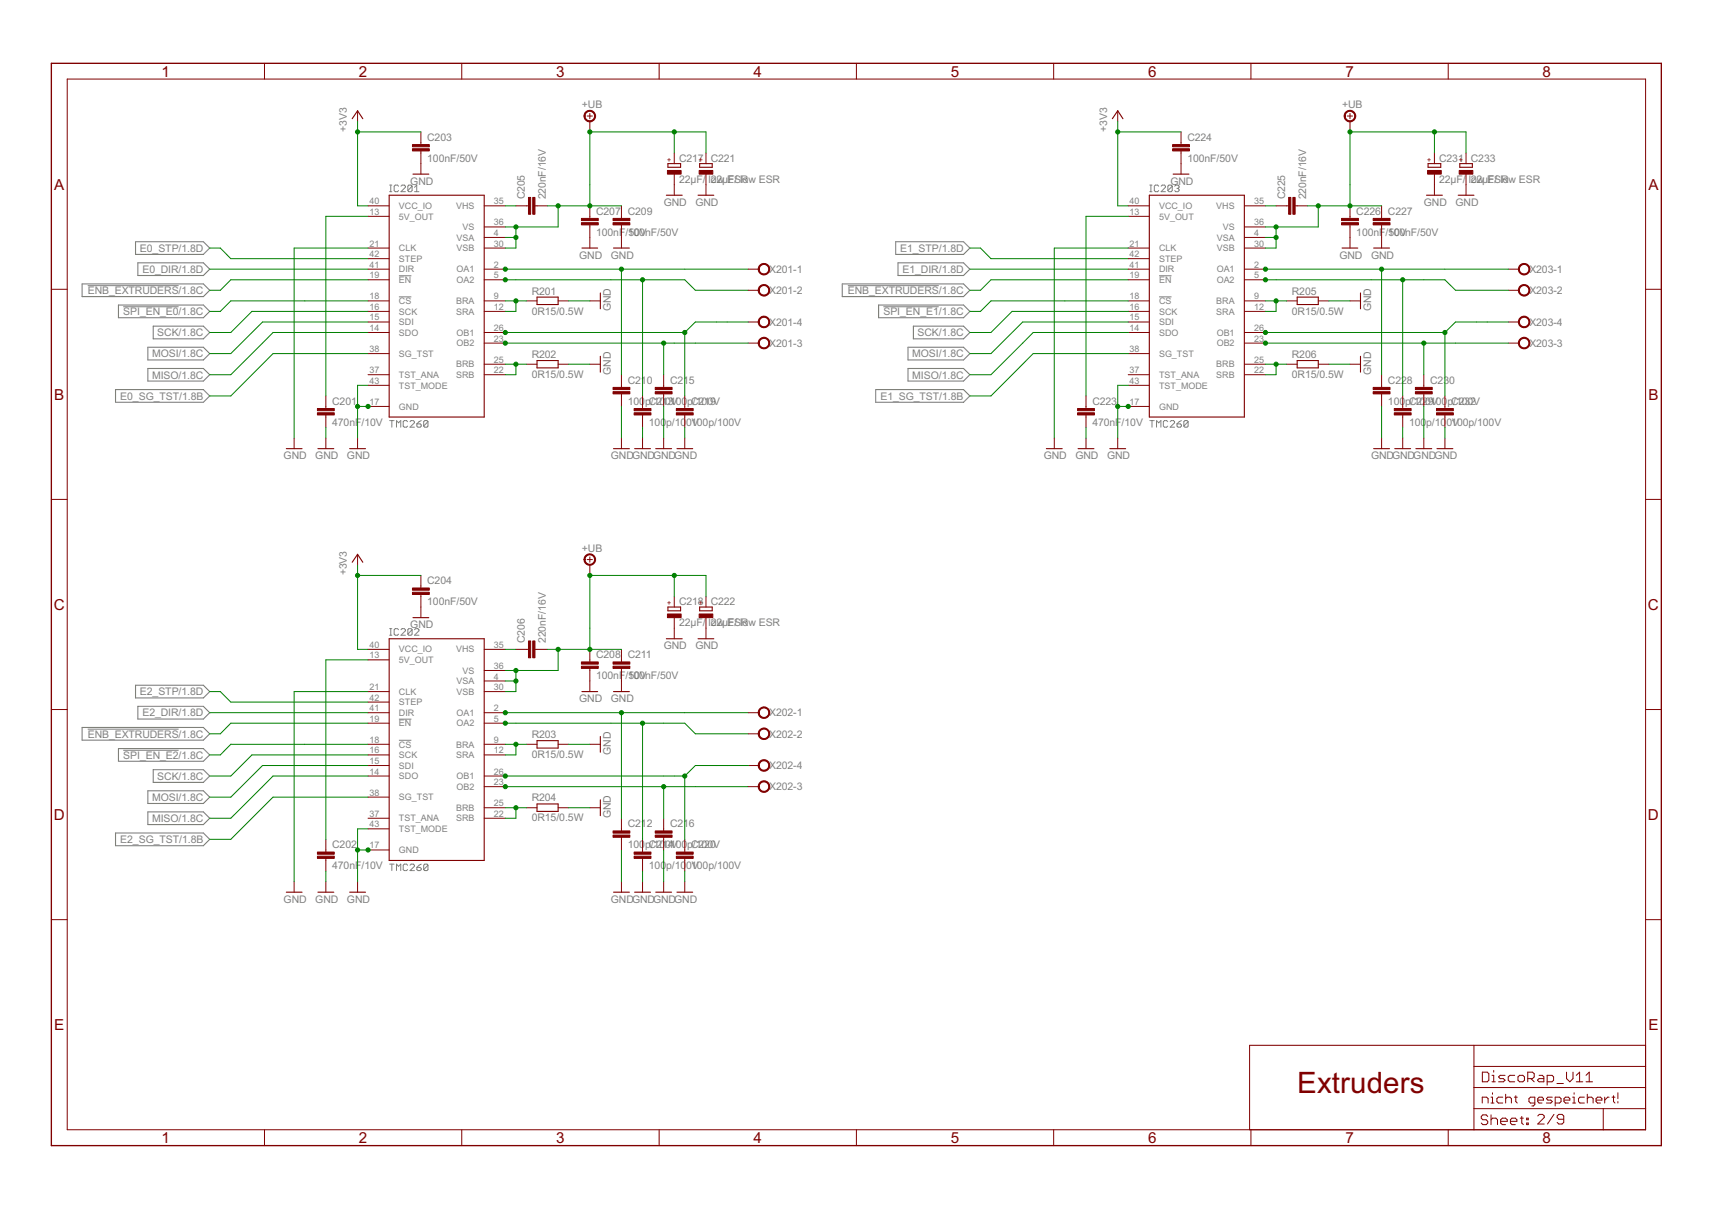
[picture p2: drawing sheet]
<svg xmlns="http://www.w3.org/2000/svg" width="297mm" height="210mm" viewBox="0 0 297 210" stroke-linecap="round" stroke-linejoin="round" font-family="sans-serif">
<g fill="none" stroke="#808080" stroke-width=".17">
<path d="M67.6 33.3h.4M67.6 32.1h.4M67.8 32.1v1.2M69.2 32.3l-.2-.2h-.4l-.2 .2v.8l.2 .2h.4l.2-.2M69.6 32.3l.2-.2h.3l.2 .2v.2l-.7 .8h.7M71.5 32.3v.8l-.2 .2h-.4l-.1-.2M71.5 32.3l-.2-.2h-.4l-.1 .2v.8M71.5 32.3l-.7 .8M71.9 32.5l.4-.4v1.2M71.9 33.3h.8M199.5 33.3h.4M199.5 32.1h.4"/>
<path d="M199.7 32.1v1.2M201 32.3l-.1-.2h-.4l-.2 .2v.8l.2 .2h.4l.1-.2M201.5 32.3l.2-.2h.3l.2 .2v.2l-.7 .8h.7M203.4 32.3v.8l-.2 .2h-.4l-.2-.2M203.4 32.3l-.2-.2h-.4l-.2 .2v.8M203.4 32.3l-.8 .8M203.8 32.3l.2-.2h.4l.2 .2-.2 .4M204.2 32.7h.2M204.4 32.7l.2 .2-.2 .4h-.4l-.2-.2M15.2 49.6h15.8M21.4 53.2h9.6M69.2 51.5h2.2"/>
<path d="M69.2 47.8h2.2M147.1 49.6h15.8M153.3 53.2h9.6M201.1 51.5h2.2M201.1 47.8h2.2M67.6 73h.8M68 73v1.1M68.8 74.1v-1.1l.4 .3 .3-.3v1.1M70.7 73.2l-.2-.2h-.4l-.1 .2v.7l.1 .2h.4l.2-.2M71.1 73.2l.2-.2h.4l.2 .2v.1l-.8 .8h.8M72.3 73.5h.6l.2 .4-.2 .2h-.4l-.2-.2zM73.1 73l-.8 .5"/>
<path d="M74.3 73.2l-.2-.2h-.4l-.2 .2v.7M74.3 73.2v.7l-.2 .2h-.4l-.2-.2M74.3 73.2l-.8 .7M199.5 73h.8M199.9 73v1.1M200.7 74.1v-1.1l.3 .3 .4-.3v1.1M202.6 73.2l-.2-.2h-.4l-.2 .2v.7l.2 .2h.4l.2-.2M203 73.2l.2-.2h.4l.2 .2v.1l-.8 .8h.8M204.2 73.5h.6l.2 .4-.2 .2h-.4l-.2-.2zM205 73l-.8 .5M206.1 73.2l-.1-.2h-.4l-.2 .2v.7M206.1 73.2v.7l-.1 .2h-.4l-.2-.2"/>
<path d="M206.1 73.2l-.7 .7M67.6 110.2h.4M67.6 109.1h.4M67.8 109.1v1.1M69.2 109.2l-.2-.1h-.4l-.2 .1v.8l.2 .2h.4l.2-.2M69.6 109.2l.2-.1h.3l.2 .1v.2l-.7 .8h.7M71.5 109.2l-.2-.1h-.4l-.1 .1v.8M71.5 109.2v.8l-.2 .2h-.4l-.1-.2M71.5 109.2l-.7 .8M71.9 109.2l.2-.1h.4l.2 .1v.2l-.8 .8h.8M15.2 126.5h15.8M21.4 130.2h9.6"/>
<path d="M69.2 128.4h2.2M69.2 124.8h2.2M67.6 149.9h.8M68 149.9v1.1M68.8 151v-1.1l.4 .4 .3-.4v1.1M70.7 150.1l-.2-.2h-.4l-.1 .2v.8l.1 .1h.4l.2-.1M71.1 150.1l.2-.2h.4l.2 .2v.2l-.8 .7h.8M72.3 150.5h.6l.2 .4-.2 .1h-.4l-.2-.1zM73.1 149.9l-.8 .6M74.3 150.1l-.2-.2h-.4l-.2 .2v.8M74.3 150.1v.8l-.2 .1h-.4l-.2-.1M74.3 150.1l-.8 .8"/>
</g>
<g fill="none" stroke="#808080" stroke-width=".19">
<path d="M14.2 49.3h21.1l1.1 1.1-1.1 1.1h-21.1zM20.6 52.9h14.7l1.1 1.1-1.1 1.1h-14.7zM23.5 41.9h11.8l1.1 1.1-1.1 1.1h-11.8zM23.9 45.6h11.4l1.1 1.1-1.1 1.1h-11.4zM26.6 56.6h8.7l1.1 1.1-1.1 1.1h-8.7zM146.1 49.3h21.1l1.1 1.1-1.1 1.1h-21.1zM152.4 52.9h14.8l1.1 1.1-1.1 1.1h-14.8zM155.4 41.9h11.8l1.1 1.1-1.1 1.1h-11.8zM155.8 45.6h11.4l1.1 1.1-1.1 1.1h-11.4zM158.5 56.6h8.7l1.1 1.1-1.1 1.1h-8.7zM20 67.6h15.3l1.1 1.1-1.1 1.1h-15.3zM25.7 60.2h9.6l1.1 1.1-1.1 1.1h-9.6z"/>
<path d="M25.7 63.9h9.6l1.1 1.1-1.1 1.1h-9.6zM151.9 67.6h15.3l1.1 1.1-1.1 1.1h-15.3zM157.5 60.2h9.7l1.1 1.1-1.1 1.1h-9.7zM157.5 63.9h9.7l1.1 1.1-1.1 1.1h-9.7zM23.5 118.9h11.8l1.1 1.1-1.1 1.1h-11.8zM14.2 126.2h21.1l1.1 1.1-1.1 1.1h-21.1zM20.6 129.9h14.7l1.1 1.1-1.1 1.1h-14.7zM23.9 122.5h11.4l1.1 1.1-1.1 1.1h-11.4zM25.7 137.2h9.6l1.1 1.1-1.1 1.1h-9.6zM26.6 133.5h8.7l1.1 1.1-1.1 1.1h-8.7zM20 144.5h15.3l1.1 1.1-1.1 1.1h-15.3zM25.7 140.8h9.6l1.1 1.1-1.1 1.1h-9.6z"/>
</g>
<g fill="none" stroke="#800000" stroke-width=".17">
<path d="M11.7 13.7h273.8v182.3h-273.8zM45.9 11v2.7M62 19.2v1.9M80.1 11v2.7M102.3 19.7v.9M114.4 11v2.7M148.6 11v2.7M182.8 11v2.7M193.9 19.2v1.9M217 11v2.7M234.2 19.7v.9M251.3 11v2.7"/>
<path d="M63.9 35.7h3.6M63.9 37.5h3.6M73 22.9v2.2M73 26.2v4M84 35.7h3.7M84 39.4h3.7M89.5 35.7h2.2M92.8 35.7h2.2M101.9 20.1h.9M102.3 21.1v1.8M102.3 35.7v2.2M102.3 39v4"/>
<path d="M107.8 35.7v2.2M107.8 39v4M117 26.5v1.9M117 30.2v3.7M122.5 26.5v1.9M122.5 30.2v3.7M195.7 35.7h3.7M195.7 37.5h3.7M204.9 22.9v2.2M204.9 26.2v4M215.9 35.7h3.7M215.9 39.4h3.7"/>
<path d="M221.4 35.7h2.2M224.7 35.7h2.2M233.8 20.1h.9M234.2 21.1v1.8M234.2 35.7v2.2M234.2 39v4M239.7 35.7v2.2M239.7 39v4M248.9 26.5v1.9M248.9 30.2v3.7M254.4 26.5v1.9M254.4 30.2v3.7"/>
<path d="M8.9 50.2h2.8M63.9 44.9h3.6M63.9 46.7h3.6M63.9 52.2h3.6M63.9 54h3.6M63.9 55.9h3.6M63.9 57.7h3.6M63.9 48.5h3.6M63.9 43h3.6M84 46.7h3.7M84 52.2h3.7M84 54h3.7"/>
<path d="M84 57.7h3.7M84 48.5h3.7M84 59.5h3.7M84 41.2h3.7M84 43h3.7M91.3 52.2h1.9M96.8 52.2h1.9M102.3 52.2h1.9M129.8 46.7h1.8M129.8 55.9h1.8M129.8 59.5h1.8M129.8 50.4h1.8"/>
<path d="M195.7 44.9h3.7M195.7 46.7h3.7M195.7 52.2h3.7M195.7 54h3.7M195.7 55.9h3.7M195.7 57.7h3.7M195.7 48.5h3.7M195.7 43h3.7M215.9 46.7h3.7M215.9 52.2h3.7M215.9 54h3.7M215.9 57.7h3.7"/>
<path d="M215.9 48.5h3.7M215.9 59.5h3.7M215.9 41.2h3.7M215.9 43h3.7M223.2 52.2h1.9M228.7 52.2h1.8M234.2 52.2h1.9M261.7 46.7h1.8M261.7 55.9h1.8M261.7 59.5h1.8M261.7 50.4h1.8M285.5 50.2h2.7"/>
<path d="M51 76v1.8M56.5 68.7v2.2M56.5 72v2.2M56.5 76v1.8M62 76v1.8M63.9 61.3h3.6M63.9 65h3.6M63.9 66.8h3.6M63.9 70.5h3.6M84 63.2h3.7M84 65h3.7M91.3 63.2h1.9"/>
<path d="M96.8 63.2h1.9M102.3 63.2h1.9M107.8 65v2.2M107.8 68.3v2.2M107.8 76v1.8M111.5 68.7v2.2M111.5 72v2.2M111.5 76v1.8M115.1 65v2.2M115.1 68.3v2.2M115.1 76v1.8M118.8 68.7v2.2"/>
<path d="M118.8 72v2.2M118.8 76v1.8M182.9 76v1.8M188.4 68.7v2.2M188.4 72v2.2M188.4 76v1.8M193.9 76v1.8M195.7 61.3h3.7M195.7 65h3.7M195.7 66.8h3.7M195.7 70.5h3.7M215.9 63.2h3.7"/>
<path d="M215.9 65h3.7M223.2 63.2h1.9M228.7 63.2h1.8M234.2 63.2h1.9M239.7 65v2.2M239.7 68.3v2.2M239.7 76v1.8M243.4 68.7v2.2M243.4 72v2.2M243.4 76v1.8M247 65v2.2M247 68.3v2.2"/>
<path d="M247 76v1.8M250.7 68.7v2.2M250.7 72v2.2M250.7 76v1.8M8.9 86.6h2.8M62 96.2v1.8M73 99.8v2.2M101.9 97.1h.9M102.3 96.6v.9M102.3 98v1.8M285.5 86.6h2.7M63.9 112.6h3.6"/>
<path d="M63.9 120h3.6M63.9 114.5h3.6M73 103.1v4M84 112.6h3.7M84 116.3h3.7M84 118.1h3.7M84 120h3.7M89.5 112.6h2.2M92.8 112.6h2.2M102.3 112.6v2.2M102.3 115.9v4.1M107.8 112.6v2.2"/>
<path d="M107.8 115.9v4.1M117 103.5v1.8M117 107.1v3.7M122.5 103.5v1.8M122.5 107.1v3.7M8.9 123.1h2.8M63.9 121.8h3.6M63.9 123.6h3.6M63.9 129.1h3.6M63.9 131h3.6M63.9 132.8h3.6M63.9 134.6h3.6"/>
<path d="M63.9 138.3h3.6M63.9 125.5h3.6M84 123.6h3.7M84 129.1h3.7M84 131h3.7M84 134.6h3.7M84 125.5h3.7M84 136.5h3.7M91.3 129.1h1.9M96.8 129.1h1.9M102.3 129.1h1.9M129.8 123.6h1.8"/>
<path d="M129.8 132.8h1.8M129.8 136.5h1.8M129.8 127.3h1.8M285.5 123.1h2.7M8.9 159.5h2.8M51 152.9v1.9M56.5 145.6v2.2M56.5 148.9v2.2M56.5 152.9v1.9M62 152.9v1.9M63.9 141.9h3.6M63.9 143.8h3.6"/>
<path d="M63.9 147.4h3.6M84 140.1h3.7M84 141.9h3.7M91.3 140.1h1.9M96.8 140.1h1.9M102.3 140.1h1.9M107.8 141.9v2.2M107.8 145.2v2.2M107.8 152.9v1.9M111.5 145.6v2.2M111.5 148.9v2.2M111.5 152.9v1.9"/>
<path d="M115.1 141.9v2.2M115.1 145.2v2.2M115.1 152.9v1.9M118.8 145.6v2.2M118.8 148.9v2.2M118.8 152.9v1.9M285.5 159.5h2.7M45.9 196v2.7M80.1 196v2.7M114.4 196v2.7M148.6 196v2.7M182.8 196v2.7"/>
<path d="M217 196v2.7M251.3 196v2.7M255.7 192.3h29.8M255.7 181.3v14.7M255.7 188.7h29.8M255.7 185h29.8M257.2 191.3v-1h.7l.3 .3v.7M257.2 186h.8l.3 .3v1.1l-.3 .3h-.8zM258.1 193.7l-.2-.3h-.6l-.3 .3v.3l.3 .2h.6l.2 .3v.3l-.2 .3h-.6l-.3-.3M258.7 190.3h.3v1M258.7 191.3h.5M258.7 194.2l.3-.2h.5l.3 .2v.9"/>
<path d="M258.7 193.4v1.7M258.9 187.7h.5M258.9 186.5h.3v1.2M259 189.6v.2M259.2 185.7v.3M260.4 194.5h1.1v-.3l-.3-.2h-.5l-.3 .2v.6l.3 .3h.5M260.7 190.3h-.7l-.3 .3v.5l.3 .2h.7M261.1 186.5h-.8l-.3 .3 .3 .3h.5l.3 .3-.3 .3h-.8M261.2 190.6l.3-.3h.5l.2 .3v.7M261.2 189.8v1.5M262.1 194.5h1.1v-.3l-.3-.2h-.6l-.2 .2v.6l.2 .3h.6M262.7 190.3h.5"/>
<path d="M262.8 186.5h-.8l-.3 .3v.6l.3 .3h.8M263 190.1v1l.2 .2M263.4 186.8l.3-.3h.5l.3 .3v.6l-.3 .3h-.5l-.3-.3zM263.8 194h.5M264 193.7v1.1l.3 .3M264.9 194h.3v.2h-.3zM264.9 194.8h.3v.3h-.3zM265.1 187.1h.8l.3-.3v-.5l-.3-.3h-.8v1.7M265.6 187.1l.6 .6M266.3 191.3h-.8l-.2-.2v-.5l.2-.3h.8v1.3l-.3 .3h-.2M266.8 190.8h1v-.2l-.3-.3h-.5l-.2 .3v.5l.2 .2h.5M266.8 193.6l.3-.3h.6l.2 .3v.3l-1.1 1.1h1.1"/>
<path d="M267 186.5h.6l.3 .3v.9h-.9l-.3-.3 .3-.3h.9M268.4 187.7h.9l.3-.3v-.6l-.3-.3h-.9v1.7M269.3 190.3h-.7l-.3 .3 .3 .2h.5l.2 .3-.2 .2h-.8M269.6 193.3l-1.1 1.7M269.8 191.3h.8l.2-.2v-.5l-.2-.3h-.8v1.6M270.1 188h1.2M271.3 194.2h-.8l-.3-.3v-.3l.3-.3h.5l.3 .3v1.1l-.3 .3h-.5l-.3-.3M271.4 190.8h1v-.2l-.3-.3h-.5l-.2 .3v.5l.2 .2h.5M271.8 186v1.1l.6 .6 .5-.6v-1.1M272.9 190.3h.2v1M272.9 191.3h.5M273.1 189.6v.2"/>
<path d="M273.5 187.7h1.1M273.5 186.5l.6-.5v1.7M274.9 190.3h-.8l-.2 .3v.5l.2 .2h.8M275.2 187.7h1.1M275.2 186.5l.5-.5v1.7M275.4 190.6l.3-.3h.5l.2 .3v.7M275.4 189.8v1.5M276.9 190.8h1v-.2l-.2-.3h-.5l-.3 .3v.5l.3 .2h.5M278.2 192.3v3.7M278.4 190.3v1M279.2 190.3h-.3l-.5 .5M279.7 190.3h.5"/>
<path d="M280 190.1v1l.2 .2M280.7 189.6v1M280.7 191.1v.2M285.5 181.3h-68.7v14.7"/>
</g>
<g fill="none" stroke="#800000" stroke-width=".19">
<path d="M61.1 20.6l.9-1.4 .9 1.4M67.5 33.9h16.5v38.4h-16.5zM71.6 30.2h2.8M115.6 33.9h2.8M115.9 28.4h2.2v.6h-2.2zM121.1 33.9h2.7M121.4 28.4h2.2v.6h-2.2zM193 20.6l.9-1.4 .9 1.4M199.4 33.9h16.5v38.4h-16.5zM203.5 30.2h2.8M247.5 33.9h2.8M247.8 28.4h2.2v.6h-2.2z"/>
<path d="M253 33.9h2.7M253.3 28.4h2.2v.6h-2.2zM93.2 51.5h3.6v1.3h-3.6zM101 43h2.7M104.2 50.8v2.8M106.4 43h2.8M225.1 51.5h3.6v1.3h-3.6zM232.9 43h2.7M236.1 50.8v2.8M238.3 43h2.8M49.7 77.8h2.7M55.2 77.8h2.7"/>
<path d="M60.7 77.8h2.7M93.2 62.5h3.6v1.3h-3.6zM104.2 61.8v2.8M106.4 77.8h2.8M110.1 77.8h2.8M113.8 77.8h2.7M117.5 77.8h2.7M181.5 77.8h2.8M187 77.8h2.8M192.6 77.8h2.7M225.1 62.5h3.6v1.3h-3.6zM236.1 61.8v2.8"/>
<path d="M238.3 77.8h2.8M242 77.8h2.8M245.7 77.8h2.7M249.3 77.8h2.8M61.1 97.5l.9-1.3 .9 1.3M67.5 110.8h16.5v38.5h-16.5zM71.6 107.1h2.8M101 120h2.7M106.4 120h2.8M115.6 110.8h2.8M115.9 105.3h2.2v.7h-2.2zM121.1 110.8h2.7"/>
<path d="M121.4 105.3h2.2v.7h-2.2zM93.2 128.5h3.6v1.3h-3.6zM93.2 139.5h3.6v1.3h-3.6zM104.2 127.8v2.7M104.2 138.7v2.8M49.7 154.8h2.7M55.2 154.8h2.7M60.7 154.8h2.7M106.4 154.8h2.8M110.1 154.8h2.8M113.8 154.8h2.7M117.5 154.8h2.7"/>
</g>
<path d="M8.9 11h279.3v187.7h-279.3z" fill="none" stroke="#800000" stroke-width=".23"/>
<g fill="#800000" stroke="#800000" stroke-width=".17">
<path d="M101.5 19.6a1.01 1.01 0 0 1 1.6-.1 1.01 1.01 0 0 1-.4 1.6 1.01 1.01 0 0 1-1.4-1h.2a.83 .83 0 0 1 1.2-.6 .83 .83 0 0 1 .1 1.3 .83 .83 0 0 1-1.3-.4v-.3h-.2z" fill-rule="evenodd"/>
<path d="M131.7 46.1a1.01 1.01 0 0 1 1.7 0 1.01 1.01 0 0 1-.5 1.5 1.01 1.01 0 0 1-1.3-.9h.1a.83 .83 0 0 1 1.3-.7 .83 .83 0 0 1 .1 1.4 .83 .83 0 0 1-1.3-.5l-.1-.2h-.1z" fill-rule="evenodd"/>
<path d="M131.9 49.6a1 1 0 0 1 1.6 .3 1 1 0 0 1-.7 1.4 1 1 0 0 1-1.2-.9h.1a.83 .83 0 0 1 1.3-.7 .83 .83 0 0 1 .1 1.4 .83 .83 0 0 1-1.3-.5l-.1-.2h-.1v-.3z" fill-rule="evenodd"/>
<path d="M131.7 58.9a1.01 1.01 0 0 1 1.7 0 1.01 1.01 0 0 1-.5 1.6 1.01 1.01 0 0 1-1.3-1h.1a.82 .82 0 0 1 1.2-.7 .82 .82 0 0 1 .2 1.4 .82 .82 0 0 1-1.3-.4l-.1-.3h-.1z" fill-rule="evenodd"/>
<path d="M131.7 55.3a1.01 1.01 0 0 1 1.7-.1 1.01 1.01 0 0 1-.5 1.6 1.01 1.01 0 0 1-1.3-.9h.1a.82 .82 0 0 1 1.2-.7 .82 .82 0 0 1 .2 1.4 .82 .82 0 0 1-1.3-.5l-.1-.2h-.1z" fill-rule="evenodd"/>
<path d="M233.4 19.6a1.01 1.01 0 0 1 1.6-.1 1.01 1.01 0 0 1-.4 1.6 1.01 1.01 0 0 1-1.4-1h.2a.83 .83 0 0 1 1.2-.6 .83 .83 0 0 1 .1 1.3 .83 .83 0 0 1-1.3-.4v-.3h-.2z" fill-rule="evenodd"/>
<path d="M263.6 46.1a1.01 1.01 0 0 1 1.7 0 1.01 1.01 0 0 1-.5 1.5 1.01 1.01 0 0 1-1.4-.9h.2a.83 .83 0 0 1 1.2-.8 .83 .83 0 0 1 .2 1.4 .83 .83 0 0 1-1.3-.4l-.1-.2h-.2z" fill-rule="evenodd"/>
<path d="M263.6 49.8a1.01 1.01 0 0 1 1.7-.1 1.01 1.01 0 0 1-.5 1.6 1.01 1.01 0 0 1-1.4-.9h.2a.83 .83 0 0 1 1.2-.8 .83 .83 0 0 1 .2 1.4 .83 .83 0 0 1-1.3-.4l-.1-.2h-.2z" fill-rule="evenodd"/>
<path d="M263.6 58.9a1.01 1.01 0 0 1 1.7 0 1.01 1.01 0 0 1-.5 1.6 1.01 1.01 0 0 1-1.4-1h.2a.83 .83 0 0 1 1.2-.8 .83 .83 0 0 1 .2 1.4 .83 .83 0 0 1-1.3-.3l-.1-.3h-.2z" fill-rule="evenodd"/>
<path d="M263.6 55.3a1.01 1.01 0 0 1 1.7-.1 1.01 1.01 0 0 1-.5 1.6 1.01 1.01 0 0 1-1.4-.9h.2a.83 .83 0 0 1 1.2-.8 .83 .83 0 0 1 .2 1.3 .83 .83 0 0 1-1.3-.3l-.1-.2h-.2z" fill-rule="evenodd"/>
<path d="M101.5 96.5a1.01 1.01 0 0 1 1.6-.1 1.01 1.01 0 0 1-.4 1.6 1.01 1.01 0 0 1-1.4-.9h.2a.82 .82 0 0 1 1.2-.7 .82 .82 0 0 1 .1 1.4 .82 .82 0 0 1-1.3-.5v-.2h-.2z" fill-rule="evenodd"/>
<path d="M131.9 122.9a1 1 0 0 1 1.6 .3 1 1 0 0 1-.7 1.4 1 1 0 0 1-1.2-1h.1a.82 .82 0 0 1 1.2-.7 .82 .82 0 0 1 .2 1.4 .82 .82 0 0 1-1.3-.4l-.1-.3h-.1v-.3z" fill-rule="evenodd"/>
<path d="M131.7 126.7a1.01 1.01 0 0 1 1.7 0 1.01 1.01 0 0 1-.5 1.5 1.01 1.01 0 0 1-1.3-.9h.1a.82 .82 0 0 1 1.2-.7 .82 .82 0 0 1 .2 1.4 .82 .82 0 0 1-1.3-.5l-.1-.2h-.1z" fill-rule="evenodd"/>
<path d="M131.9 135.7a1 1 0 0 1 1.6 .3 1 1 0 0 1-.7 1.4 1 1 0 0 1-1.2-.9h.1a.82 .82 0 0 1 1.2-.7 .82 .82 0 0 1 .2 1.4 .82 .82 0 0 1-1.3-.5l-.1-.2h-.1v-.3z" fill-rule="evenodd"/>
<path d="M131.9 132a1 1 0 0 1 1.6 .3 1 1 0 0 1-.7 1.5 1 1 0 0 1-1.2-1h.1a.82 .82 0 0 1 1.2-.7 .82 .82 0 0 1 .2 1.4 .82 .82 0 0 1-1.3-.5l-.1-.2h-.1v-.3z" fill-rule="evenodd"/>
</g>
<g fill="#800000" stroke="#800000" stroke-width=".17">
<path d="M106.4 67.9h2.9v.4h-2.9z"/>
<path d="M106.4 67.2h2.9v.4h-2.9z"/>
<path d="M110 71.6h2.9v.4h-2.9z"/>
<path d="M110 70.9h2.9v.3h-2.9z"/>
<path d="M113.7 67.9h2.9v.4h-2.9z"/>
<path d="M113.7 67.2h2.9v.4h-2.9z"/>
<path d="M117.3 71.6h3v.4h-3z"/>
<path d="M117.3 70.9h3v.3h-3z"/>
<path d="M71.6 25.8h2.9v.4h-2.9z"/>
<path d="M71.6 25.1h2.9v.4h-2.9z"/>
<path d="M100.9 38.6h2.9v.4h-2.9z"/>
<path d="M100.9 37.9h2.9v.4h-2.9z"/>
<path d="M92.4 34.2h.4v3h-.4z"/>
<path d="M91.7 34.2h.4v3h-.4z"/>
<path d="M55.1 71.6h2.9v.4h-2.9z"/>
<path d="M55.1 70.9h2.9v.3h-2.9z"/>
<path d="M106.4 38.6h2.9v.4h-2.9z"/>
<path d="M106.4 37.9h2.9v.4h-2.9z"/>
<path d="M115.8 29.6h2.4v.6h-2.4z"/>
<path d="M121.3 29.6h2.4v.6h-2.4z"/>
<path d="M238.3 67.9h2.9v.4h-2.9z"/>
<path d="M238.3 67.2h2.9v.4h-2.9z"/>
<path d="M241.9 71.6h2.9v.4h-2.9z"/>
<path d="M241.9 70.9h2.9v.3h-2.9z"/>
<path d="M245.6 67.9h2.9v.4h-2.9z"/>
<path d="M245.6 67.2h2.9v.4h-2.9z"/>
<path d="M249.2 71.6h3v.4h-3z"/>
<path d="M249.2 70.9h3v.3h-3z"/>
<path d="M203.5 25.8h2.9v.4h-2.9z"/>
<path d="M203.5 25.1h2.9v.4h-2.9z"/>
<path d="M232.8 38.6h2.9v.4h-2.9z"/>
<path d="M232.8 37.9h2.9v.4h-2.9z"/>
<path d="M224.3 34.2h.4v3h-.4z"/>
<path d="M223.6 34.2h.4v3h-.4z"/>
<path d="M187 71.6h2.9v.4h-2.9z"/>
<path d="M187 70.9h2.9v.3h-2.9z"/>
<path d="M238.3 38.6h2.9v.4h-2.9z"/>
<path d="M238.3 37.9h2.9v.4h-2.9z"/>
<path d="M247.7 29.6h2.4v.6h-2.4z"/>
<path d="M253.2 29.6h2.3v.6h-2.3z"/>
<path d="M106.4 144.9h2.9v.3h-2.9z"/>
<path d="M106.4 144.1h2.9v.4h-2.9z"/>
<path d="M110 148.5h2.9v.4h-2.9z"/>
<path d="M110 147.8h2.9v.4h-2.9z"/>
<path d="M113.7 144.9h2.9v.3h-2.9z"/>
<path d="M113.7 144.1h2.9v.4h-2.9z"/>
<path d="M117.3 148.5h3v.4h-3z"/>
<path d="M117.3 147.8h3v.4h-3z"/>
<path d="M71.6 102.7h2.9v.4h-2.9z"/>
<path d="M71.6 102h2.9v.4h-2.9z"/>
<path d="M100.9 115.6h2.9v.4h-2.9z"/>
<path d="M100.9 114.8h2.9v.4h-2.9z"/>
<path d="M92.4 111.2h.4v2.9h-.4z"/>
<path d="M91.7 111.2h.4v2.9h-.4z"/>
<path d="M55.1 148.5h2.9v.4h-2.9z"/>
<path d="M55.1 147.8h2.9v.4h-2.9z"/>
<path d="M106.4 115.6h2.9v.4h-2.9z"/>
<path d="M106.4 114.8h2.9v.4h-2.9z"/>
<path d="M115.8 106.5h2.4v.6h-2.4z"/>
<path d="M121.3 106.5h2.4v.6h-2.4z"/>
</g>
<g fill="none" stroke="#008000" stroke-width=".17">
<path d="M62 21.1v14.6h1.9M62 22.9h11M63.9 37.5h-7.4v31.2M87.7 35.7h1.8M89.5 39.4v3.6h-1.8M95 35.7h12.8M96.8 35.7v3.7h-9.1M117 22.9v3.6M122.5 26.5v-3.6h-20.2v12.8M193.9 21.1v14.6h1.8M193.9 22.9h11M195.7 37.5h-7.3v31.2"/>
<path d="M219.6 35.7h1.8M221.4 39.4v3.6h-1.8M226.9 35.7h12.8M228.7 35.7v3.7h-9.1M248.9 22.9v3.6M254.4 26.5v-3.6h-20.2v12.8M36.4 43h1.8l1.8 1.9h23.9M36.4 46.7h27.5M63.9 43h-12.9v33M63.9 52.2h-23.9l-1.8 1.8h-1.8M63.9 48.5h-23.9l-1.8 1.9h-1.8M63.9 54h-20.2l-3.7 3.7h-3.6"/>
<path d="M63.9 57.7h-16.5l-7.4 7.3h-3.6M63.9 55.9h-18.3l-5.6 5.4h-3.6M87.7 41.2h1.8M87.7 52.2h3.6M87.7 48.5h31.1l1.8 1.9h9.2M87.7 46.7h42.1M87.7 57.7h31.1M87.7 59.5h42.1M89.5 52.2v1.8h-1.8M98.7 52.2h3.6M107.8 46.7v18.3M111.5 48.5v20.2"/>
<path d="M115.1 59.5v5.5M118.8 57.7v11M129.8 55.9h-9.2l-1.8 1.8M168.3 43h1.8l1.8 1.9h23.8M168.3 46.7h27.4M195.7 43h-12.8v33M195.7 52.2h-23.8l-1.8 1.8h-1.8M195.7 48.5h-23.8l-1.8 1.9h-1.8M195.7 54h-20.1l-3.7 3.7h-3.6M195.7 57.7h-16.4l-7.4 7.3h-3.6M195.7 55.9h-18.3l-5.5 5.4h-3.6M219.6 41.2h1.8"/>
<path d="M219.6 52.2h3.6M219.6 48.5h31.1l1.8 1.9h9.2M219.6 46.7h42.1M219.6 57.7h31.1M219.6 59.5h42.1M221.4 52.2v1.8h-1.8M230.5 52.2h3.7M239.7 46.7v18.3M243.4 48.5v20.2M247 59.5v5.5M250.7 57.7v11M261.7 55.9h-9.2l-1.8 1.8"/>
<path d="M56.5 74.2v1.8M62 70.5h1.9M63.9 66.8h-1.9v9.2M63.9 61.3h-16.5l-7.4 7.4h-3.6M87.7 63.2h3.6M89.5 63.2v1.8h-1.8M98.7 63.2h3.6M107.8 70.5v5.5M111.5 74.2v1.8M115.1 70.5v5.5M118.8 74.2v1.8M188.4 74.2v1.8"/>
<path d="M193.9 70.5h1.8M195.7 66.8h-1.8v9.2M195.7 61.3h-16.4l-7.4 7.4h-3.6M219.6 63.2h3.6M221.4 63.2v1.8h-1.8M230.5 63.2h3.7M239.7 70.5v5.5M243.4 74.2v1.8M247 70.5v5.5M250.7 74.2v1.8M62 98v14.6h1.9M62 99.8h11"/>
<path d="M117 99.8v3.7M36.4 120h1.8l1.8 1.8h23.9M63.9 120h-12.9v32.9M63.9 114.5h-7.4v31.1M87.7 112.6h1.8M87.7 118.1h1.8M89.5 116.3v3.7h-1.8M95 112.6h12.8M96.8 112.6v3.7h-9.1M122.5 103.5v-3.7h-20.2v12.8M36.4 123.6h27.5M63.9 129.1h-23.9l-1.8 1.9h-1.8"/>
<path d="M63.9 125.5h-23.9l-1.8 1.8h-1.8M63.9 131h-20.2l-3.7 3.6h-3.6M63.9 134.6h-16.5l-7.4 7.3h-3.6M63.9 132.8h-18.3l-5.6 5.5h-3.6M63.9 138.3h-16.5l-7.4 7.3h-3.6M87.7 129.1h3.6M87.7 125.5h31.1l1.8 1.8h9.2M87.7 134.6h31.1M87.7 123.6h42.1M87.7 136.5h42.1M89.5 129.1v1.9h-1.8M98.7 129.1h3.6"/>
<path d="M107.8 123.6v18.3M111.5 125.5v20.1M115.1 136.5v5.4M118.8 134.6v11M129.8 132.8h-9.2l-1.8 1.8M56.5 151.1v1.8M62 147.4h1.9M63.9 143.8h-1.9v9.1M87.7 140.1h3.6M89.5 140.1v1.8h-1.8M98.7 140.1h3.6M107.8 147.4v5.5"/>
<path d="M111.5 151.1v1.8M115.1 147.4v5.5M118.8 151.1v1.8"/>
</g>
<g fill="#008000" stroke="#008000" stroke-width=".17">
<circle cx="62" cy="22.9" r=".36"/>
<circle cx="193.9" cy="22.9" r=".36"/>
<circle cx="62" cy="99.8" r=".36"/>
<circle cx="89.5" cy="41.2" r=".36"/>
<circle cx="89.5" cy="39.4" r=".36"/>
<circle cx="96.8" cy="35.7" r=".36"/>
<circle cx="102.3" cy="35.7" r=".36"/>
<circle cx="102.3" cy="22.9" r=".36"/>
<circle cx="117" cy="22.9" r=".36"/>
<circle cx="221.4" cy="41.2" r=".36"/>
<circle cx="221.4" cy="39.4" r=".36"/>
<circle cx="228.7" cy="35.7" r=".36"/>
<circle cx="234.2" cy="35.7" r=".36"/>
<circle cx="234.2" cy="22.9" r=".36"/>
<circle cx="248.9" cy="22.9" r=".36"/>
<circle cx="89.5" cy="118.1" r=".36"/>
<circle cx="89.5" cy="116.3" r=".36"/>
<circle cx="96.8" cy="112.6" r=".36"/>
<circle cx="102.3" cy="112.6" r=".36"/>
<circle cx="102.3" cy="99.8" r=".36"/>
<circle cx="117" cy="99.8" r=".36"/>
<circle cx="62" cy="70.5" r=".36"/>
<circle cx="63.9" cy="70.5" r=".36"/>
<circle cx="193.9" cy="70.5" r=".36"/>
<circle cx="195.7" cy="70.5" r=".36"/>
<circle cx="62" cy="147.4" r=".36"/>
<circle cx="63.9" cy="147.4" r=".36"/>
<circle cx="87.7" cy="48.5" r=".36"/>
<circle cx="111.5" cy="48.5" r=".36"/>
<circle cx="87.7" cy="46.7" r=".36"/>
<circle cx="107.8" cy="46.7" r=".36"/>
<circle cx="89.5" cy="52.2" r=".36"/>
<circle cx="89.5" cy="63.2" r=".36"/>
<circle cx="87.7" cy="57.7" r=".36"/>
<circle cx="118.8" cy="57.7" r=".36"/>
<circle cx="87.7" cy="59.5" r=".36"/>
<circle cx="115.1" cy="59.5" r=".36"/>
<circle cx="219.6" cy="48.5" r=".36"/>
<circle cx="243.4" cy="48.5" r=".36"/>
<circle cx="219.6" cy="46.7" r=".36"/>
<circle cx="239.7" cy="46.7" r=".36"/>
<circle cx="221.4" cy="52.2" r=".36"/>
<circle cx="221.4" cy="63.2" r=".36"/>
<circle cx="219.6" cy="57.7" r=".36"/>
<circle cx="250.7" cy="57.7" r=".36"/>
<circle cx="219.6" cy="59.5" r=".36"/>
<circle cx="247" cy="59.5" r=".36"/>
<circle cx="87.7" cy="125.5" r=".36"/>
<circle cx="111.5" cy="125.5" r=".36"/>
<circle cx="87.7" cy="123.6" r=".36"/>
<circle cx="107.8" cy="123.6" r=".36"/>
<circle cx="89.5" cy="129.1" r=".36"/>
<circle cx="89.5" cy="140.1" r=".36"/>
<circle cx="87.7" cy="134.6" r=".36"/>
<circle cx="118.8" cy="134.6" r=".36"/>
<circle cx="87.7" cy="136.5" r=".36"/>
<circle cx="115.1" cy="136.5" r=".36"/>
</g>
<text font-size="5.7" fill="#800000" x="225.1" y="189.6">Extruders</text>
<g font-size="2.9" fill="#800000">
<text x="28" y="13.3">1</text>
<text x="62.3" y="13.3">2</text>
<text x="96.5" y="13.3">3</text>
<text x="130.7" y="13.3">4</text>
<text x="165" y="13.3">5</text>
<text x="199.2" y="13.3">6</text>
<text x="233.4" y="13.3">7</text>
<text x="267.7" y="13.3">8</text>
<text x="9.4" y="32.9">A</text>
<text x="286" y="32.9">A</text>
<text x="9.4" y="69.3">B</text>
<text x="286" y="69.3">B</text>
<text x="9.3" y="105.8">C</text>
<text x="285.9" y="105.8">C</text>
<text x="9.3" y="142.2">D</text>
<text x="285.9" y="142.2">D</text>
<text x="9.4" y="178.7">E</text>
<text x="286" y="178.7">E</text>
<text x="28" y="198.3">1</text>
<text x="62.3" y="198.3">2</text>
<text x="96.5" y="198.3">3</text>
<text x="130.7" y="198.3">4</text>
<text x="165" y="198.3">5</text>
<text x="199.2" y="198.3">6</text>
<text x="233.4" y="198.3">7</text>
<text x="267.7" y="198.3">8</text>
</g>
<g font-size="2" fill="#808080">
<text x="60.2" y="22.9" transform="rotate(-90 60.2 22.9)">+3V3</text>
<text x="101" y="18.8">+UB</text>
<text x="192.1" y="22.9" transform="rotate(-90 192.1 22.9)">+3V3</text>
<text x="232.8" y="18.8">+UB</text>
<text x="74.1" y="28.1">100nF/50V</text>
<text x="74.1" y="24.4">C203</text>
<text x="117.8" y="28">C217 C221</text>
<text x="206" y="28.1">100nF/50V</text>
<text x="206" y="24.4">C224</text>
<text x="249.7" y="28">C231 C233</text>
<text x="71.2" y="32">GND</text>
<text x="91.1" y="34.6" transform="rotate(-90 91.1 34.6)">C205</text>
<text x="94.7" y="34.6" transform="rotate(-90 94.7 34.6)">220nF/16V</text>
<text x="115.2" y="35.7">GND</text>
<text x="117.8" y="31.7">22µF/ l22µESlR</text>
<text x="120.6" y="35.7">GND</text>
<text x="123.4" y="31.7">ow F/ ow ESR</text>
<text x="203.1" y="32">GND</text>
<text x="223" y="34.6" transform="rotate(-90 223 34.6)">C225</text>
<text x="226.6" y="34.6" transform="rotate(-90 226.6 34.6)">220nF/16V</text>
<text x="247" y="35.7">GND</text>
<text x="249.7" y="31.7">22µF/ l22µESlR</text>
<text x="252.5" y="35.7">GND</text>
<text x="255.2" y="31.7">ow F/ ow ESR</text>
<text x="103.4" y="40.9">100nF/15000VnF/50V</text>
<text x="103.4" y="37.3">C207 C209</text>
<text x="235.3" y="40.9">100nF/15000VnF/50V</text>
<text x="235.3" y="37.3">C226 C227</text>
<text x="24.3" y="43.7">E0_STP/1.8D</text>
<text x="24.7" y="47.3">E0_DIR/1.8D</text>
<text x="100.5" y="44.9">GND</text>
<text x="106" y="44.9">GND</text>
<text x="133.5" y="47.3">X201-1</text>
<text x="156.2" y="43.7">E1_STP/1.8D</text>
<text x="156.6" y="47.3">E1_DIR/1.8D</text>
<text x="232.4" y="44.9">GND</text>
<text x="237.9" y="44.9">GND</text>
<text x="265.4" y="47.3">X203-1</text>
<text x="15.2" y="51">ENB_EXTRUDERS/1.8C</text>
<text x="92.3" y="51.1">R201</text>
<text x="133.5" y="51">X201-2</text>
<text x="147.1" y="51">ENB_EXTRUDERS/1.8C</text>
<text x="224.1" y="51.1">R205</text>
<text x="265.4" y="51">X203-2</text>
<text x="21.4" y="54.7">SPI_EN_E0/1.8C</text>
<text x="27.3" y="58.3">SCK/1.8C</text>
<text x="92.3" y="54.6">0R15/0.5W</text>
<text x="106" y="54" transform="rotate(-90 106 54)">GND</text>
<text x="133.5" y="56.5">X201-4</text>
<text x="153.3" y="54.7">SPI_EN_E1/1.8C</text>
<text x="159.2" y="58.3">SCK/1.8C</text>
<text x="224.1" y="54.6">0R15/0.5W</text>
<text x="237.9" y="54" transform="rotate(-90 237.9 54)">GND</text>
<text x="265.4" y="56.5">X203-4</text>
<text x="26.4" y="62">MOSI/1.8C</text>
<text x="26.4" y="65.7">MISO/1.8C</text>
<text x="92.3" y="65.6">0R15/0.5W</text>
<text x="92.3" y="62.1">R202</text>
<text x="106" y="65" transform="rotate(-90 106 65)">GND</text>
<text x="133.5" y="60.2">X201-3</text>
<text x="158.3" y="62">MOSI/1.8C</text>
<text x="158.3" y="65.7">MISO/1.8C</text>
<text x="224.1" y="65.6">0R15/0.5W</text>
<text x="224.1" y="62.1">R206</text>
<text x="237.9" y="65" transform="rotate(-90 237.9 65)">GND</text>
<text x="265.4" y="60.2">X203-3</text>
<text x="20.9" y="69.3">E0_SG_TST/1.8B</text>
<text x="57.6" y="70.2">C201</text>
<text x="108.9" y="70.2">100pC213V</text>
<text x="108.9" y="66.6">C210</text>
<text x="112.9" y="70.2">/100100pC219</text>
<text x="116.3" y="66.6">C215</text>
<text x="120.2" y="70.2">/100V</text>
<text x="152.8" y="69.3">E1_SG_TST/1.8B</text>
<text x="189.5" y="70.2">C223</text>
<text x="240.8" y="70.2">100pC229V</text>
<text x="240.8" y="66.6">C228</text>
<text x="244.8" y="70.2">/100100pC232</text>
<text x="248.1" y="66.6">C230</text>
<text x="252.1" y="70.2">/100V</text>
<text x="57.6" y="73.9">470nF/10V</text>
<text x="112.6" y="73.9">100</text>
<text x="115.6" y="73.9">p/1001V00p/100V</text>
<text x="189.5" y="73.9">470nF/10V</text>
<text x="244.5" y="73.9">100</text>
<text x="247.5" y="73.9">p/1001V00p/100V</text>
<text x="49.2" y="79.7">GND</text>
<text x="54.7" y="79.7">GND</text>
<text x="60.2" y="79.7">GND</text>
<text x="106" y="79.7">GNDGNDGNDGND</text>
<text x="181.1" y="79.7">GND</text>
<text x="186.6" y="79.7">GND</text>
<text x="192.1" y="79.7">GND</text>
<text x="237.9" y="79.7">GNDGNDGNDGND</text>
<text x="101" y="95.7">+UB</text>
<text x="60.2" y="99.8" transform="rotate(-90 60.2 99.8)">+3V3</text>
<text x="74.1" y="101.4">C204</text>
<text x="74.1" y="105">100nF/50V</text>
<text x="117.8" y="105">C218 C222</text>
<text x="71.2" y="109">GND</text>
<text x="91.1" y="111.5" transform="rotate(-90 91.1 111.5)">C206</text>
<text x="94.7" y="111.5" transform="rotate(-90 94.7 111.5)">220nF/16V</text>
<text x="115.2" y="112.6">GND</text>
<text x="117.8" y="108.6">22µF/ l22µESlR</text>
<text x="120.6" y="112.6">GND</text>
<text x="123.4" y="108.6">ow F/ ow ESR</text>
<text x="103.4" y="117.9">100nF/15000VnF/50V</text>
<text x="103.4" y="114.2">C208 C211</text>
<text x="24.3" y="120.6">E2_STP/1.8D</text>
<text x="24.7" y="124.3">E2_DIR/1.8D</text>
<text x="100.5" y="121.8">GND</text>
<text x="106" y="121.8">GND</text>
<text x="133.5" y="124.3">X202-1</text>
<text x="15.2" y="127.9">ENB_EXTRUDERS/1.8C</text>
<text x="21.4" y="131.6">SPI_EN_E2/1.8C</text>
<text x="92.3" y="131.5">0R15/0.5W</text>
<text x="92.3" y="128">R203</text>
<text x="106" y="131" transform="rotate(-90 106 131)">GND</text>
<text x="133.5" y="127.9">X202-2</text>
<text x="27.3" y="135.3">SCK/1.8C</text>
<text x="133.5" y="137.1">X202-3</text>
<text x="133.5" y="133.4">X202-4</text>
<text x="26.4" y="138.9">MOSI/1.8C</text>
<text x="26.4" y="142.6">MISO/1.8C</text>
<text x="92.3" y="142.5">0R15/0.5W</text>
<text x="92.3" y="139">R204</text>
<text x="106" y="141.9" transform="rotate(-90 106 141.9)">GND</text>
<text x="108.9" y="143.5">C212</text>
<text x="116.3" y="143.5">C216</text>
<text x="20.9" y="146.3">E2_SG_TST/1.8B</text>
<text x="57.6" y="147.2">C202</text>
<text x="108.9" y="147.2">100pC214V</text>
<text x="112.9" y="147.2">/100100pC220</text>
<text x="120.2" y="147.2">/100V</text>
<text x="57.6" y="150.8">470nF/10V</text>
<text x="112.6" y="150.8">100</text>
<text x="115.6" y="150.8">p/1001V00p/100V</text>
<text x="49.2" y="156.6">GND</text>
<text x="54.7" y="156.6">GND</text>
<text x="60.2" y="156.6">GND</text>
<text x="106" y="156.6">GNDGNDGNDGND</text>
</g>
<g font-size="1.7" fill="#808080">
<text x="64.1" y="35.4">40</text>
<text x="85.7" y="35.4">35</text>
<text x="196" y="35.4">40</text>
<text x="217.6" y="35.4">35</text>
<text x="64.1" y="37.3">13</text>
<text x="69.2" y="36.3">VCC_IO</text>
<text x="69.2" y="38.1">5V_OUT</text>
<text x="79.1" y="36.3">VHS</text>
<text x="79.2" y="41.8">VSA</text>
<text x="80.3" y="39.9">VS</text>
<text x="85.7" y="39.1">36</text>
<text x="85.7" y="40.9">4</text>
<text x="196" y="37.3">13</text>
<text x="201.1" y="36.3">VCC_IO</text>
<text x="201.1" y="38.1">5V_OUT</text>
<text x="211" y="36.3">VHS</text>
<text x="211.1" y="41.8">VSA</text>
<text x="212.1" y="39.9">VS</text>
<text x="217.6" y="39.1">36</text>
<text x="217.6" y="40.9">4</text>
<text x="64.1" y="44.6">42</text>
<text x="64.1" y="46.4">41</text>
<text x="64.1" y="42.8">21</text>
<text x="69.2" y="45.4">STEP</text>
<text x="69.2" y="47.2">DIR</text>
<text x="69.2" y="43.6">CLK</text>
<text x="79.2" y="47.2">OA1</text>
<text x="79.2" y="43.6">VSB</text>
<text x="85.7" y="46.4">2</text>
<text x="85.7" y="42.8">30</text>
<text x="196" y="44.6">42</text>
<text x="196" y="46.4">41</text>
<text x="196" y="42.8">21</text>
<text x="201.1" y="45.4">STEP</text>
<text x="201.1" y="47.2">DIR</text>
<text x="201.1" y="43.6">CLK</text>
<text x="211.1" y="47.2">OA1</text>
<text x="211.1" y="43.6">VSB</text>
<text x="217.6" y="46.4">2</text>
<text x="217.6" y="42.8">30</text>
<text x="64.1" y="51.9">18</text>
<text x="64.1" y="53.8">16</text>
<text x="64.1" y="48.3">19</text>
<text x="69.2" y="52.7">CS</text>
<text x="69.2" y="49.1">EN</text>
<text x="79.1" y="52.7">BRA</text>
<text x="79.2" y="49.1">OA2</text>
<text x="85.7" y="48.3">5</text>
<text x="85.7" y="51.9">9</text>
<text x="85.7" y="53.8">12</text>
<text x="196" y="51.9">18</text>
<text x="196" y="53.8">16</text>
<text x="196" y="48.3">19</text>
<text x="201.1" y="52.7">CS</text>
<text x="201.1" y="49.1">EN</text>
<text x="211" y="52.7">BRA</text>
<text x="211.1" y="49.1">OA2</text>
<text x="217.6" y="48.3">5</text>
<text x="217.6" y="51.9">9</text>
<text x="217.6" y="53.8">12</text>
<text x="64.1" y="55.6">15</text>
<text x="64.1" y="57.4">14</text>
<text x="69.2" y="54.6">SCK</text>
<text x="69.2" y="56.4">SDI</text>
<text x="69.2" y="58.2">SDO</text>
<text x="79.1" y="54.6">SRA</text>
<text x="79.2" y="58.2">OB1</text>
<text x="85.7" y="57.4">26</text>
<text x="85.7" y="59.3">23</text>
<text x="196" y="55.6">15</text>
<text x="196" y="57.4">14</text>
<text x="201.1" y="54.6">SCK</text>
<text x="201.1" y="56.4">SDI</text>
<text x="201.1" y="58.2">SDO</text>
<text x="211" y="54.6">SRA</text>
<text x="211.1" y="58.2">OB1</text>
<text x="217.6" y="57.4">26</text>
<text x="217.6" y="59.3">23</text>
<text x="64.1" y="61.1">38</text>
<text x="64.1" y="64.8">37</text>
<text x="69.2" y="61.9">SG_TST</text>
<text x="69.2" y="65.6">TST_ANA</text>
<text x="79.1" y="63.7">BRB</text>
<text x="79.1" y="65.6">SRB</text>
<text x="79.2" y="60.1">OB2</text>
<text x="85.7" y="62.9">25</text>
<text x="85.7" y="64.8">22</text>
<text x="196" y="61.1">38</text>
<text x="196" y="64.8">37</text>
<text x="201.1" y="61.9">SG_TST</text>
<text x="201.1" y="65.6">TST_ANA</text>
<text x="211" y="63.7">BRB</text>
<text x="211" y="65.6">SRB</text>
<text x="211.1" y="60.1">OB2</text>
<text x="217.6" y="62.9">25</text>
<text x="217.6" y="64.8">22</text>
<text x="64.1" y="66.6">43</text>
<text x="64.1" y="70.3">17</text>
<text x="69.2" y="67.4">TST_MODE</text>
<text x="69.2" y="71.1">GND</text>
<text x="196" y="66.6">43</text>
<text x="196" y="70.3">17</text>
<text x="201.1" y="67.4">TST_MODE</text>
<text x="201.1" y="71.1">GND</text>
<text x="64.1" y="112.4">40</text>
<text x="69.2" y="113.2">VCC_IO</text>
<text x="79.1" y="113.2">VHS</text>
<text x="85.7" y="112.4">35</text>
<text x="64.1" y="114.2">13</text>
<text x="64.1" y="119.7">21</text>
<text x="69.2" y="115">5V_OUT</text>
<text x="79.2" y="118.7">VSA</text>
<text x="80.3" y="116.9">VS</text>
<text x="85.7" y="116">36</text>
<text x="85.7" y="117.9">4</text>
<text x="85.7" y="119.7">30</text>
<text x="64.1" y="121.5">42</text>
<text x="64.1" y="123.4">41</text>
<text x="64.1" y="125.2">19</text>
<text x="69.2" y="122.3">STEP</text>
<text x="69.2" y="124.2">DIR</text>
<text x="69.2" y="120.5">CLK</text>
<text x="79.2" y="124.2">OA1</text>
<text x="79.2" y="120.5">VSB</text>
<text x="85.7" y="123.4">2</text>
<text x="85.7" y="125.2">5</text>
<text x="64.1" y="128.9">18</text>
<text x="64.1" y="130.7">16</text>
<text x="69.2" y="129.7">CS</text>
<text x="69.2" y="131.5">SCK</text>
<text x="69.2" y="126">EN</text>
<text x="79.1" y="129.7">BRA</text>
<text x="79.1" y="131.5">SRA</text>
<text x="79.2" y="126">OA2</text>
<text x="85.7" y="128.9">9</text>
<text x="85.7" y="130.7">12</text>
<text x="64.1" y="132.5">15</text>
<text x="64.1" y="134.4">14</text>
<text x="69.2" y="133.3">SDI</text>
<text x="69.2" y="135.2">SDO</text>
<text x="79.2" y="135.2">OB1</text>
<text x="79.2" y="137">OB2</text>
<text x="85.7" y="134.4">26</text>
<text x="85.7" y="136.2">23</text>
<text x="64.1" y="138">38</text>
<text x="64.1" y="143.5">43</text>
<text x="64.1" y="141.7">37</text>
<text x="69.2" y="138.8">SG_TST</text>
<text x="69.2" y="142.5">TST_ANA</text>
<text x="79.1" y="140.7">BRB</text>
<text x="79.1" y="142.5">SRB</text>
<text x="85.7" y="139.9">25</text>
<text x="85.7" y="141.7">22</text>
<text x="64.1" y="147.2">17</text>
<text x="69.2" y="144.3">TST_MODE</text>
<text x="69.2" y="148">GND</text>
</g>
<g font-size="1.4" fill="#800000">
<text x="116.6" y="28.1" transform="rotate(-90 116.6 28.1)">+</text>
<text x="122.1" y="28.1" transform="rotate(-90 122.1 28.1)">+</text>
<text x="248.5" y="28.1" transform="rotate(-90 248.5 28.1)">+</text>
<text x="253.9" y="28.1" transform="rotate(-90 253.9 28.1)">+</text>
<text x="116.6" y="105" transform="rotate(-90 116.6 105)">+</text>
<text x="122.1" y="105" transform="rotate(-90 122.1 105)">+</text>
</g>
</svg>
